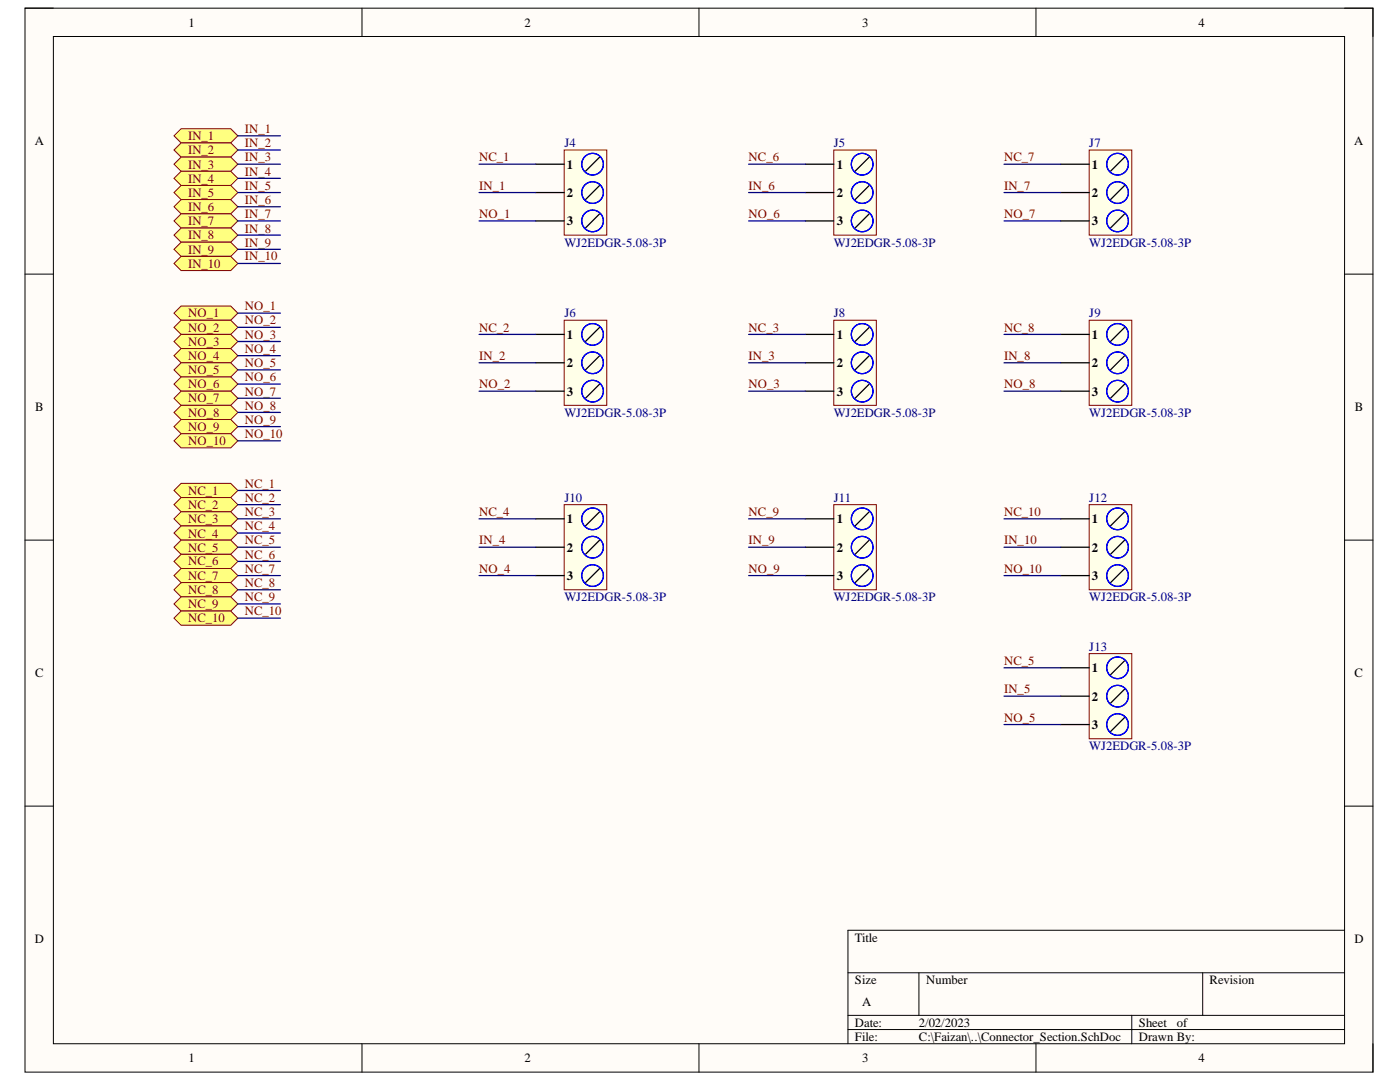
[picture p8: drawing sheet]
<svg xmlns="http://www.w3.org/2000/svg" width="279mm" height="216mm" viewBox="0 0 279 216" stroke-linecap="round" stroke-linejoin="round" font-family="sans-serif">
<path d="M5 1.6h269v212.3h-269z" fill-rule="evenodd" fill="#fffcf8"/>
<path d="M5 1.6h269v212.3h-269z" fill="none" stroke="#000" stroke-width=".2"/>
<path d="M10.7 7.3h257.6v201h-257.6z" fill-rule="evenodd" fill="#fffcf8"/>
<g fill="none" stroke="#000" stroke-width=".2">
<path d="M5 1.6h5.7M10.7 7.3h257.6v201h-257.6zM72.2 1.6v5.7M139.5 1.6v5.7M206.7 1.6v5.7M268.3 1.6h5.7v5.7M5 54.7h5.7M268.3 54.7h5.7M5 107.8h5.7M268.3 107.8h5.7M5 160.9h5.7M268.3 160.9h5.7"/>
<path d="M169.2 194.1h99.1M183.4 194.1v8.5M240 194.1v8.5M268.3 185.6h-99.1v22.7M72.2 208.3v5.6M139.5 208.3v5.6M169.2 202.6h99.1M169.2 205.4h99.1M206.7 208.3v5.6M225.9 202.6v5.7M274 208.3v5.6"/>
</g>
<path d="M34.7 27.1l1.4-1.4h10l1.4 1.4-1.4 1.4h-10z" fill-rule="evenodd" fill="#ffff80"/>
<path d="M34.7 27.1l1.4-1.4h10l1.4 1.4-1.4 1.4h-10z" fill="none" stroke="#800000" stroke-width=".2"/>
<path d="M34.7 29.9l1.4-1.4h10l1.4 1.4-1.4 1.4h-10z" fill-rule="evenodd" fill="#ffff80"/>
<path d="M34.7 29.9l1.4-1.4h10l1.4 1.4-1.4 1.4h-10z" fill="none" stroke="#800000" stroke-width=".2"/>
<path d="M34.7 32.8l1.4-1.5h10l1.4 1.5-1.4 1.4h-10z" fill-rule="evenodd" fill="#ffff80"/>
<path d="M34.7 32.8l1.4-1.5h10l1.4 1.5-1.4 1.4h-10z" fill="none" stroke="#800000" stroke-width=".2"/>
<path d="M34.7 35.6l1.4-1.4h10l1.4 1.4-1.4 1.4h-10z" fill-rule="evenodd" fill="#ffff80"/>
<path d="M34.7 35.6l1.4-1.4h10l1.4 1.4-1.4 1.4h-10z" fill="none" stroke="#800000" stroke-width=".2"/>
<path d="M34.7 38.4l1.4-1.4h10l1.4 1.4-1.4 1.4h-10z" fill-rule="evenodd" fill="#ffff80"/>
<path d="M34.7 38.4l1.4-1.4h10l1.4 1.4-1.4 1.4h-10z" fill="none" stroke="#800000" stroke-width=".2"/>
<path d="M34.7 41.3l1.4-1.5h10l1.4 1.5-1.4 1.4h-10z" fill-rule="evenodd" fill="#ffff80"/>
<path d="M34.7 41.3l1.4-1.5h10l1.4 1.5-1.4 1.4h-10z" fill="none" stroke="#800000" stroke-width=".2"/>
<path d="M34.7 44.1l1.4-1.4h10l1.4 1.4-1.4 1.4h-10z" fill-rule="evenodd" fill="#ffff80"/>
<path d="M34.7 44.1l1.4-1.4h10l1.4 1.4-1.4 1.4h-10z" fill="none" stroke="#800000" stroke-width=".2"/>
<path d="M34.7 46.9l1.4-1.4h10l1.4 1.4-1.4 1.4h-10z" fill-rule="evenodd" fill="#ffff80"/>
<path d="M34.7 46.9l1.4-1.4h10l1.4 1.4-1.4 1.4h-10z" fill="none" stroke="#800000" stroke-width=".2"/>
<path d="M34.7 49.7l1.4-1.4h10l1.4 1.4-1.4 1.5h-10z" fill-rule="evenodd" fill="#ffff80"/>
<path d="M34.7 49.7l1.4-1.4h10l1.4 1.4-1.4 1.5h-10z" fill="none" stroke="#800000" stroke-width=".2"/>
<path d="M34.7 52.6l1.4-1.4h10l1.4 1.4-1.4 1.4h-10z" fill-rule="evenodd" fill="#ffff80"/>
<path d="M34.7 52.6l1.4-1.4h10l1.4 1.4-1.4 1.4h-10z" fill="none" stroke="#800000" stroke-width=".2"/>
<path d="M34.7 62.5l1.4-1.4h10l1.4 1.4-1.4 1.4h-10z" fill-rule="evenodd" fill="#ffff80"/>
<path d="M34.7 62.5l1.4-1.4h10l1.4 1.4-1.4 1.4h-10z" fill="none" stroke="#800000" stroke-width=".2"/>
<path d="M34.7 65.3l1.4-1.4h10l1.4 1.4-1.4 1.4h-10z" fill-rule="evenodd" fill="#ffff80"/>
<path d="M34.7 65.3l1.4-1.4h10l1.4 1.4-1.4 1.4h-10z" fill="none" stroke="#800000" stroke-width=".2"/>
<path d="M34.7 68.1l1.4-1.4h10l1.4 1.4-1.4 1.5h-10z" fill-rule="evenodd" fill="#ffff80"/>
<path d="M34.7 68.1l1.4-1.4h10l1.4 1.4-1.4 1.5h-10z" fill="none" stroke="#800000" stroke-width=".2"/>
<path d="M34.7 71l1.4-1.4h10l1.4 1.4-1.4 1.4h-10z" fill-rule="evenodd" fill="#ffff80"/>
<path d="M34.7 71l1.4-1.4h10l1.4 1.4-1.4 1.4h-10z" fill="none" stroke="#800000" stroke-width=".2"/>
<path d="M34.7 73.8l1.4-1.4h10l1.4 1.4-1.4 1.4h-10z" fill-rule="evenodd" fill="#ffff80"/>
<path d="M34.7 73.8l1.4-1.4h10l1.4 1.4-1.4 1.4h-10z" fill="none" stroke="#800000" stroke-width=".2"/>
<path d="M34.7 76.6l1.4-1.4h10l1.4 1.4-1.4 1.5h-10z" fill-rule="evenodd" fill="#ffff80"/>
<path d="M34.7 76.6l1.4-1.4h10l1.4 1.4-1.4 1.5h-10z" fill="none" stroke="#800000" stroke-width=".2"/>
<path d="M34.7 79.5l1.4-1.4h10l1.4 1.4-1.4 1.4h-10z" fill-rule="evenodd" fill="#ffff80"/>
<path d="M34.7 79.5l1.4-1.4h10l1.4 1.4-1.4 1.4h-10z" fill="none" stroke="#800000" stroke-width=".2"/>
<path d="M34.7 82.3l1.4-1.4h10l1.4 1.4-1.4 1.4h-10z" fill-rule="evenodd" fill="#ffff80"/>
<path d="M34.7 82.3l1.4-1.4h10l1.4 1.4-1.4 1.4h-10z" fill="none" stroke="#800000" stroke-width=".2"/>
<path d="M34.7 85.1l1.4-1.4h10l1.4 1.4-1.4 1.4h-10z" fill-rule="evenodd" fill="#ffff80"/>
<path d="M34.7 85.1l1.4-1.4h10l1.4 1.4-1.4 1.4h-10z" fill="none" stroke="#800000" stroke-width=".2"/>
<path d="M34.7 88l1.4-1.5h10l1.4 1.5-1.4 1.4h-10z" fill-rule="evenodd" fill="#ffff80"/>
<path d="M34.7 88l1.4-1.5h10l1.4 1.5-1.4 1.4h-10z" fill="none" stroke="#800000" stroke-width=".2"/>
<path d="M34.7 97.9l1.4-1.4h10l1.4 1.4-1.4 1.4h-10z" fill-rule="evenodd" fill="#ffff80"/>
<path d="M34.7 97.9l1.4-1.4h10l1.4 1.4-1.4 1.4h-10z" fill="none" stroke="#800000" stroke-width=".2"/>
<path d="M34.7 100.7l1.4-1.4h10l1.4 1.4-1.4 1.4h-10z" fill-rule="evenodd" fill="#ffff80"/>
<path d="M34.7 100.7l1.4-1.4h10l1.4 1.4-1.4 1.4h-10z" fill="none" stroke="#800000" stroke-width=".2"/>
<path d="M34.7 103.5l1.4-1.4h10l1.4 1.4-1.4 1.4h-10z" fill-rule="evenodd" fill="#ffff80"/>
<path d="M34.7 103.5l1.4-1.4h10l1.4 1.4-1.4 1.4h-10z" fill="none" stroke="#800000" stroke-width=".2"/>
<path d="M34.7 106.4l1.4-1.5h10l1.4 1.5-1.4 1.4h-10z" fill-rule="evenodd" fill="#ffff80"/>
<path d="M34.7 106.4l1.4-1.5h10l1.4 1.5-1.4 1.4h-10z" fill="none" stroke="#800000" stroke-width=".2"/>
<path d="M34.7 109.2l1.4-1.4h10l1.4 1.4-1.4 1.4h-10z" fill-rule="evenodd" fill="#ffff80"/>
<path d="M34.7 109.2l1.4-1.4h10l1.4 1.4-1.4 1.4h-10z" fill="none" stroke="#800000" stroke-width=".2"/>
<path d="M34.7 112l1.4-1.4h10l1.4 1.4-1.4 1.4h-10z" fill-rule="evenodd" fill="#ffff80"/>
<path d="M34.7 112l1.4-1.4h10l1.4 1.4-1.4 1.4h-10z" fill="none" stroke="#800000" stroke-width=".2"/>
<path d="M34.7 114.8l1.4-1.4h10l1.4 1.4-1.4 1.5h-10z" fill-rule="evenodd" fill="#ffff80"/>
<path d="M34.7 114.8l1.4-1.4h10l1.4 1.4-1.4 1.5h-10z" fill="none" stroke="#800000" stroke-width=".2"/>
<path d="M34.7 117.7l1.4-1.4h10l1.4 1.4-1.4 1.4h-10z" fill-rule="evenodd" fill="#ffff80"/>
<path d="M34.7 117.7l1.4-1.4h10l1.4 1.4-1.4 1.4h-10z" fill="none" stroke="#800000" stroke-width=".2"/>
<path d="M34.7 120.5l1.4-1.4h10l1.4 1.4-1.4 1.4h-10z" fill-rule="evenodd" fill="#ffff80"/>
<path d="M34.7 120.5l1.4-1.4h10l1.4 1.4-1.4 1.4h-10z" fill="none" stroke="#800000" stroke-width=".2"/>
<path d="M34.7 123.3l1.4-1.4h10l1.4 1.4-1.4 1.5h-10z" fill-rule="evenodd" fill="#ffff80"/>
<path d="M34.7 123.3l1.4-1.4h10l1.4 1.4-1.4 1.5h-10z" fill="none" stroke="#800000" stroke-width=".2"/>
<path d="M112.6 29.9h8.5v17h-8.5z" fill-rule="evenodd" fill="#ffffe8"/>
<path d="M112.6 29.9h8.5v17h-8.5z" fill="none" stroke="#800000" stroke-width=".2"/>
<path d="M106.9 32.8h5.7M106.9 38.4h5.7M119.7 31.3l-2.9 2.9M119.7 37l-2.9 2.8M106.9 44.1h5.7M119.7 42.7l-2.9 2.8" fill="none" stroke="#000" stroke-width=".25"/>
<g fill="none" stroke="#00f" stroke-width=".25">
<circle cx="118.3" cy="38.4" r="2.16"/>
<circle cx="118.3" cy="32.8" r="2.16"/>
<circle cx="118.3" cy="44.1" r="2.16"/>
</g>
<path d="M166.4 29.9h8.5v17h-8.5z" fill-rule="evenodd" fill="#ffffe8"/>
<path d="M166.4 29.9h8.5v17h-8.5z" fill="none" stroke="#800000" stroke-width=".2"/>
<path d="M160.7 32.8h5.7M160.7 38.4h5.7M173.5 31.4l-2.9 2.8M173.5 37l-2.9 2.8M160.7 44.1h5.7M173.5 42.7l-2.9 2.8" fill="none" stroke="#000" stroke-width=".25"/>
<g fill="none" stroke="#00f" stroke-width=".25">
<circle cx="172.1" cy="38.4" r="2.16"/>
<circle cx="172.1" cy="32.8" r="2.16"/>
<circle cx="172.1" cy="44.1" r="2.16"/>
</g>
<path d="M112.6 63.9h8.5v17h-8.5z" fill-rule="evenodd" fill="#ffffe8"/>
<path d="M112.6 63.9h8.5v17h-8.5z" fill="none" stroke="#800000" stroke-width=".2"/>
<path d="M106.9 66.7h5.7M106.9 72.4h5.7M106.9 78.1h5.7M119.7 65.3l-2.9 2.8M119.7 71l-2.9 2.8M119.7 76.6l-2.9 2.9" fill="none" stroke="#000" stroke-width=".25"/>
<g fill="none" stroke="#00f" stroke-width=".25">
<circle cx="118.3" cy="66.7" r="2.16"/>
<circle cx="118.3" cy="78.1" r="2.16"/>
<circle cx="118.3" cy="72.4" r="2.16"/>
</g>
<path d="M217.4 29.9h8.5v17h-8.5z" fill-rule="evenodd" fill="#ffffe8"/>
<path d="M217.4 29.9h8.5v17h-8.5z" fill="none" stroke="#800000" stroke-width=".2"/>
<path d="M211.7 32.8h5.7M211.7 38.4h5.7M224.5 31.4l-2.9 2.8M224.5 37l-2.9 2.8M211.7 44.1h5.7M224.5 42.7l-2.9 2.8" fill="none" stroke="#000" stroke-width=".25"/>
<g fill="none" stroke="#00f" stroke-width=".25">
<circle cx="223" cy="38.4" r="2.16"/>
<circle cx="223" cy="32.8" r="2.16"/>
<circle cx="223" cy="44.1" r="2.16"/>
</g>
<path d="M166.4 63.9h8.5v17h-8.5z" fill-rule="evenodd" fill="#ffffe8"/>
<path d="M166.4 63.9h8.5v17h-8.5z" fill="none" stroke="#800000" stroke-width=".2"/>
<path d="M160.7 66.7h5.7M160.7 72.4h5.7M160.7 78.1h5.7M173.5 65.3l-2.9 2.8M173.5 71l-2.9 2.8M173.5 76.6l-2.9 2.9" fill="none" stroke="#000" stroke-width=".25"/>
<g fill="none" stroke="#00f" stroke-width=".25">
<circle cx="172.1" cy="78.1" r="2.16"/>
<circle cx="172.1" cy="66.7" r="2.16"/>
<circle cx="172.1" cy="72.4" r="2.16"/>
</g>
<path d="M217.4 63.9h8.5v17h-8.5z" fill-rule="evenodd" fill="#ffffe8"/>
<path d="M217.4 63.9h8.5v17h-8.5z" fill="none" stroke="#800000" stroke-width=".2"/>
<path d="M211.7 66.7h5.7M211.7 72.4h5.7M211.7 78.1h5.7M224.5 65.3l-2.9 2.8M224.5 71l-2.9 2.8M224.5 76.6l-2.9 2.9" fill="none" stroke="#000" stroke-width=".25"/>
<g fill="none" stroke="#00f" stroke-width=".25">
<circle cx="223" cy="78.1" r="2.16"/>
<circle cx="223" cy="66.7" r="2.16"/>
<circle cx="223" cy="72.4" r="2.16"/>
</g>
<path d="M112.6 100.7h8.5v17h-8.5z" fill-rule="evenodd" fill="#ffffe8"/>
<path d="M112.6 100.7h8.5v17h-8.5z" fill="none" stroke="#800000" stroke-width=".2"/>
<path d="M106.9 103.5h5.7M106.9 109.2h5.7M106.9 114.8h5.7M119.7 102.1l-2.9 2.8M119.7 107.8l-2.9 2.8M119.7 113.4l-2.9 2.9" fill="none" stroke="#000" stroke-width=".25"/>
<g fill="none" stroke="#00f" stroke-width=".25">
<circle cx="118.3" cy="109.2" r="2.16"/>
<circle cx="118.3" cy="114.9" r="2.16"/>
<circle cx="118.3" cy="103.5" r="2.16"/>
</g>
<path d="M166.4 100.7h8.5v17h-8.5z" fill-rule="evenodd" fill="#ffffe8"/>
<path d="M166.4 100.7h8.5v17h-8.5z" fill="none" stroke="#800000" stroke-width=".2"/>
<path d="M160.7 103.5h5.7M160.7 109.2h5.7M160.7 114.8h5.7M173.5 102.1l-2.9 2.8M173.5 107.8l-2.9 2.8M173.5 113.4l-2.9 2.9" fill="none" stroke="#000" stroke-width=".25"/>
<g fill="none" stroke="#00f" stroke-width=".25">
<circle cx="172.1" cy="109.2" r="2.16"/>
<circle cx="172.1" cy="114.9" r="2.16"/>
<circle cx="172.1" cy="103.5" r="2.16"/>
</g>
<path d="M217.4 100.7h8.5v17h-8.5z" fill-rule="evenodd" fill="#ffffe8"/>
<path d="M217.4 100.7h8.5v17h-8.5z" fill="none" stroke="#800000" stroke-width=".2"/>
<path d="M211.7 103.5h5.7M211.7 109.2h5.7M211.7 114.9h5.7M224.5 102.1l-2.9 2.8M224.5 107.8l-2.9 2.8M224.5 113.4l-2.9 2.9" fill="none" stroke="#000" stroke-width=".25"/>
<g fill="none" stroke="#00f" stroke-width=".25">
<circle cx="223" cy="109.2" r="2.16"/>
<circle cx="223" cy="114.9" r="2.16"/>
<circle cx="223" cy="103.5" r="2.16"/>
</g>
<path d="M217.4 130.4h8.5v17h-8.5z" fill-rule="evenodd" fill="#ffffe8"/>
<path d="M217.4 130.4h8.5v17h-8.5z" fill="none" stroke="#800000" stroke-width=".2"/>
<path d="M211.7 133.2h5.7M211.7 138.9h5.7M224.5 131.8l-2.9 2.9M224.5 137.5l-2.9 2.8M211.7 144.6h5.7M224.5 143.2l-2.9 2.8" fill="none" stroke="#000" stroke-width=".25"/>
<g fill="none" stroke="#00f" stroke-width=".25">
<circle cx="223" cy="138.9" r="2.16"/>
<circle cx="223" cy="133.3" r="2.16"/>
<circle cx="223" cy="144.6" r="2.16"/>
</g>
<g fill="none" stroke="#000080" stroke-width=".25">
<path d="M47.5 32.8h8.5M47.5 38.4h8.5M47.5 27.1h8.5M47.5 29.9h8.5M47.5 35.6h8.5M95.6 32.8h11.3M95.6 38.4h11.3M149.4 32.8h11.3M149.4 38.4h11.3M200.4 32.8h11.3M200.4 38.4h11.3M47.5 44.1h8.5"/>
<path d="M47.5 41.3h8.5M47.5 46.9h8.5M47.5 49.7h8.5M47.5 52.6h8.5M95.6 44.1h11.3M149.4 44.1h11.3M200.4 44.1h11.3M47.5 62.5h8.5M47.5 65.3h8.5M47.5 68.1h8.5M47.5 71h8.5M47.5 73.8h8.5"/>
<path d="M47.5 76.6h8.5M47.5 79.5h8.5M95.6 66.7h11.3M95.6 72.4h11.3M95.6 78.1h11.3M149.4 66.7h11.3M149.4 72.4h11.3M149.4 78.1h11.3M200.4 66.7h11.3M200.4 72.4h11.3M200.4 78.1h11.3M47.5 82.3h8.5"/>
<path d="M47.5 85.1h8.5M47.5 88h8.5M47.5 97.9h8.5M47.5 103.5h8.5M47.5 109.2h8.5M47.5 114.8h8.5M47.5 100.7h8.5M47.5 106.4h8.5M47.5 112h8.5M47.5 117.7h8.5M95.6 103.5h11.3M95.6 109.2h11.3"/>
<path d="M95.6 114.8h11.3M149.4 103.5h11.3M149.4 109.2h11.3M149.4 114.8h11.3M200.4 103.5h11.3M200.4 109.2h11.3M200.4 114.9h11.3M47.5 120.5h8.5M47.5 123.3h8.5M200.4 133.2h11.3M200.4 138.9h11.3M200.4 144.6h11.3"/>
</g>
<g font-size="2.5">
<text x="37.6" y="5.3">1</text>
<text x="104.7" y="5.3">2</text>
<text x="172.1" y="5.3">3</text>
<text x="239.2" y="5.3">4</text>
<text x="6.9" y="29">A</text>
<text x="270.2" y="29">A</text>
<text x="113.1" y="33.6">1</text>
<text x="167" y="33.6">1</text>
<text x="217.9" y="33.6">1</text>
<text x="113.1" y="39.3">2</text>
<text x="167" y="39.3">2</text>
<text x="217.9" y="39.3">2</text>
<text x="113.1" y="45">3</text>
<text x="167" y="45">3</text>
<text x="217.9" y="45">3</text>
<text x="113.1" y="67.6">1</text>
<text x="167" y="67.6">1</text>
<text x="217.9" y="67.6">1</text>
<text x="113.1" y="73.3">2</text>
<text x="167" y="73.3">2</text>
<text x="217.9" y="73.3">2</text>
<text x="7" y="82.1">B</text>
<text x="113.1" y="78.9">3</text>
<text x="167" y="78.9">3</text>
<text x="217.9" y="78.9">3</text>
<text x="270.4" y="82.1">B</text>
<text x="113.1" y="104.4">1</text>
<text x="167" y="104.4">1</text>
<text x="217.9" y="104.4">1</text>
<text x="113.1" y="110">2</text>
<text x="167" y="110">2</text>
<text x="217.9" y="110">2</text>
<text x="113.1" y="115.7">3</text>
<text x="167" y="115.7">3</text>
<text x="217.9" y="115.7">3</text>
<text x="7" y="135.2">C</text>
<text x="217.9" y="134.1">1</text>
<text x="270.3" y="135.2">C</text>
<text x="217.9" y="139.8">2</text>
<text x="217.9" y="145.5">3</text>
<text x="6.9" y="188.2">D</text>
<text x="170.6" y="187.9">Title</text>
<text x="270.3" y="188.2">D</text>
<text x="170.6" y="196.3">Size</text>
<text x="184.8" y="196.3">Number</text>
<text x="241.4" y="196.3">Revision</text>
<text x="172.1" y="200.7">A</text>
<text x="170.6" y="204.9">Date:</text>
<text x="170.6" y="207.7">File:</text>
<text x="183.4" y="204.9">2/02/2023</text>
<text x="183.4" y="207.7">C:\Faizan\..\Connector_Section.SchDoc</text>
<text x="227.3" y="204.9">Sheet</text>
<text x="227.3" y="207.7">Drawn By:</text>
<text x="234.9" y="204.9">of</text>
<text x="37.6" y="212">1</text>
<text x="104.7" y="212">2</text>
<text x="172.1" y="212">3</text>
<text x="239.2" y="212">4</text>
</g>
<g font-size="2.5" fill="#800000">
<text x="37.5" y="28">IN_1</text>
<text x="48.9" y="26.5">IN_1</text>
<text x="48.9" y="29.4">IN_2</text>
<text x="37.5" y="30.8">IN_2</text>
<text x="37.5" y="33.6">IN_3</text>
<text x="48.9" y="32.2">IN_3</text>
<text x="48.9" y="35.1">IN_4</text>
<text x="95.6" y="32.2">NC_1</text>
<text x="149.4" y="32.2">NC_6</text>
<text x="200.4" y="32.2">NC_7</text>
<text x="37.5" y="36.4">IN_4</text>
<text x="37.5" y="39.3">IN_5</text>
<text x="48.9" y="37.9">IN_5</text>
<text x="48.9" y="40.7">IN_6</text>
<text x="95.6" y="37.9">IN_1</text>
<text x="149.4" y="37.9">IN_6</text>
<text x="200.4" y="37.9">IN_7</text>
<text x="37.5" y="42.1">IN_6</text>
<text x="37.5" y="45">IN_7</text>
<text x="37.5" y="47.8">IN_8</text>
<text x="48.9" y="43.5">IN_7</text>
<text x="48.9" y="46.4">IN_8</text>
<text x="95.6" y="43.5">NO_1</text>
<text x="149.4" y="43.5">NO_6</text>
<text x="200.4" y="43.5">NO_7</text>
<text x="37.5" y="50.6">IN_9</text>
<text x="37.5" y="53.4">IN_10</text>
<text x="48.9" y="49.2">IN_9</text>
<text x="48.9" y="52">IN_10</text>
<text x="37.5" y="63.3">NO_1</text>
<text x="48.9" y="62">NO_1</text>
<text x="48.9" y="64.7">NO_2</text>
<text x="37.5" y="66.2">NO_2</text>
<text x="37.5" y="69">NO_3</text>
<text x="37.5" y="71.8">NO_4</text>
<text x="48.9" y="67.6">NO_3</text>
<text x="48.9" y="70.4">NO_4</text>
<text x="95.6" y="71.8">IN_2</text>
<text x="95.6" y="66.2">NC_2</text>
<text x="149.4" y="71.8">IN_3</text>
<text x="149.4" y="66.2">NC_3</text>
<text x="200.4" y="71.8">IN_8</text>
<text x="200.4" y="66.2">NC_8</text>
<text x="37.5" y="74.6">NO_5</text>
<text x="37.5" y="77.5">NO_6</text>
<text x="48.9" y="73.3">NO_5</text>
<text x="48.9" y="76.1">NO_6</text>
<text x="95.6" y="77.5">NO_2</text>
<text x="149.4" y="77.5">NO_3</text>
<text x="200.4" y="77.5">NO_8</text>
<text x="37.5" y="80.3">NO_7</text>
<text x="37.5" y="83.2">NO_8</text>
<text x="48.9" y="78.9">NO_7</text>
<text x="48.9" y="81.7">NO_8</text>
<text x="37.5" y="86">NO_9</text>
<text x="37.5" y="88.8">NO_10</text>
<text x="48.9" y="84.6">NO_9</text>
<text x="48.9" y="87.4">NO_10</text>
<text x="37.5" y="98.7">NC_1</text>
<text x="37.5" y="101.6">NC_2</text>
<text x="48.9" y="97.3">NC_1</text>
<text x="48.9" y="100.2">NC_2</text>
<text x="37.5" y="104.4">NC_3</text>
<text x="37.5" y="107.3">NC_4</text>
<text x="48.9" y="102.9">NC_3</text>
<text x="48.9" y="105.8">NC_4</text>
<text x="95.6" y="102.9">NC_4</text>
<text x="149.4" y="102.9">NC_9</text>
<text x="200.4" y="102.9">NC_10</text>
<text x="37.5" y="110">NC_5</text>
<text x="37.5" y="112.8">NC_6</text>
<text x="48.9" y="108.6">NC_5</text>
<text x="48.9" y="111.5">NC_6</text>
<text x="95.6" y="108.6">IN_4</text>
<text x="149.4" y="108.6">IN_9</text>
<text x="200.4" y="108.6">IN_10</text>
<text x="37.5" y="115.7">NC_7</text>
<text x="37.5" y="118.5">NC_8</text>
<text x="48.9" y="114.3">NC_7</text>
<text x="48.9" y="117.1">NC_8</text>
<text x="48.9" y="119.9">NC_9</text>
<text x="95.6" y="114.3">NO_4</text>
<text x="149.4" y="114.3">NO_9</text>
<text x="200.4" y="114.3">NO_10</text>
<text x="37.5" y="121.4">NC_9</text>
<text x="37.5" y="124.2">NC_10</text>
<text x="48.9" y="122.8">NC_10</text>
<text x="200.4" y="132.7">NC_5</text>
<text x="200.4" y="138.4">IN_5</text>
<text x="200.4" y="144">NO_5</text>
</g>
<g font-size="2.5" fill="#000080">
<text x="112.6" y="29.4">J4</text>
<text x="166.4" y="29.4">J5</text>
<text x="217.4" y="29.4">J7</text>
<text x="112.6" y="49.2">WJ2EDGR-5.08-3P</text>
<text x="166.4" y="49.2">WJ2EDGR-5.08-3P</text>
<text x="217.4" y="49.2">WJ2EDGR-5.08-3P</text>
<text x="112.6" y="63.3">J6</text>
<text x="166.4" y="63.3">J8</text>
<text x="217.4" y="63.3">J9</text>
<text x="112.6" y="83.2">WJ2EDGR-5.08-3P</text>
<text x="166.4" y="83.2">WJ2EDGR-5.08-3P</text>
<text x="217.4" y="83.2">WJ2EDGR-5.08-3P</text>
<text x="112.6" y="100.2">J10</text>
<text x="166.4" y="100.2">J11</text>
<text x="217.4" y="100.2">J12</text>
<text x="112.6" y="119.9">WJ2EDGR-5.08-3P</text>
<text x="166.4" y="119.9">WJ2EDGR-5.08-3P</text>
<text x="217.4" y="119.9">WJ2EDGR-5.08-3P</text>
<text x="217.4" y="129.8">J13</text>
<text x="217.4" y="149.7">WJ2EDGR-5.08-3P</text>
</g>
</svg>
